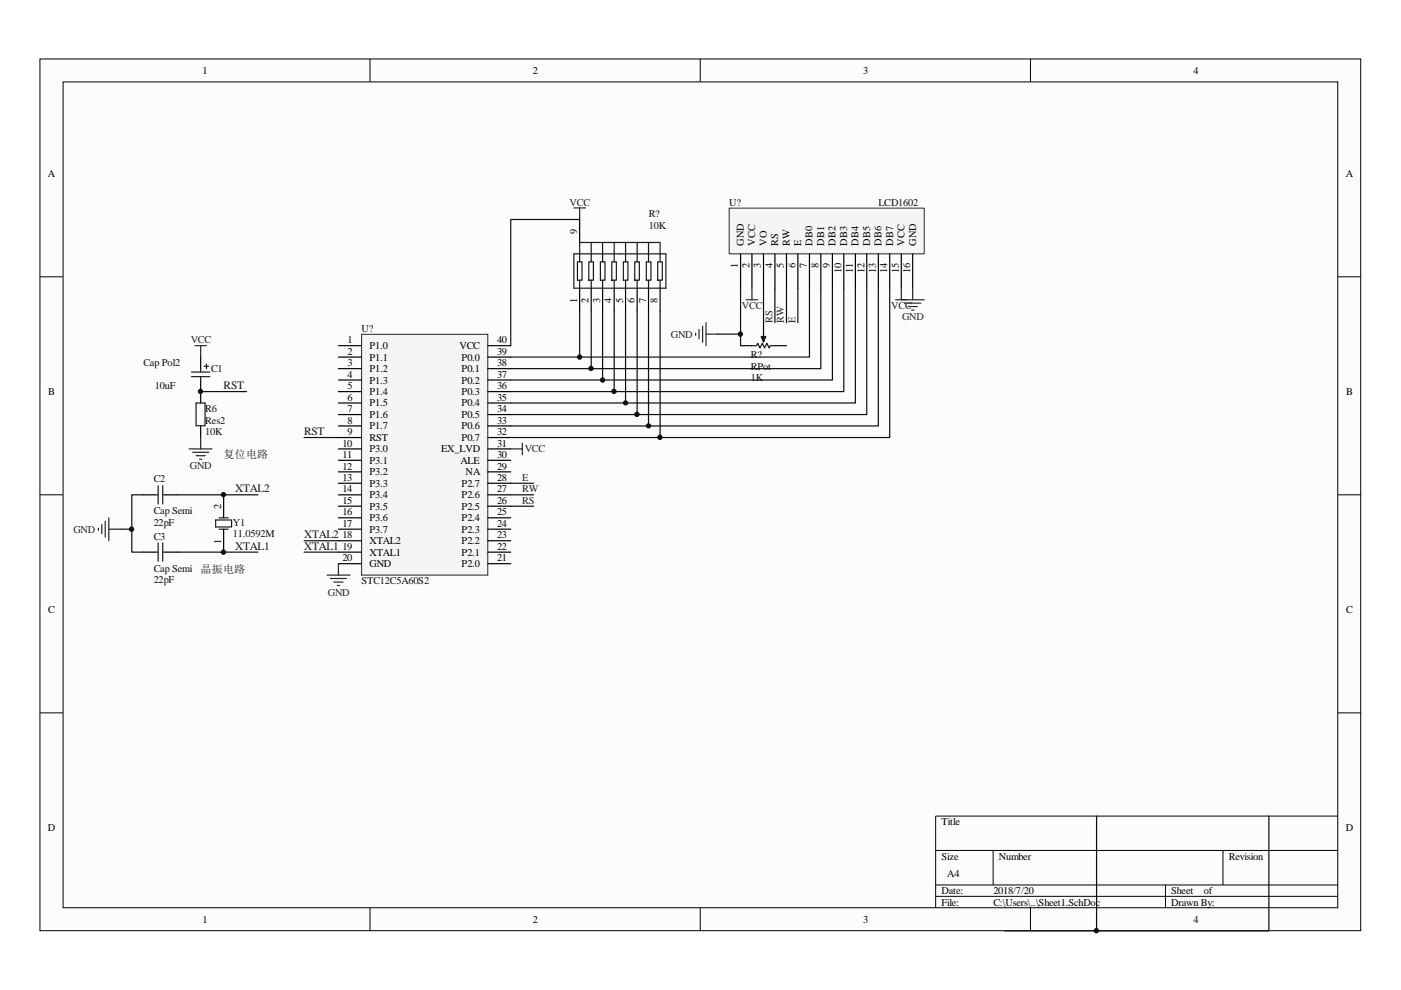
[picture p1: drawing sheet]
<svg xmlns="http://www.w3.org/2000/svg" width="297mm" height="210mm" viewBox="0 0 297 210" stroke-linecap="round" stroke-linejoin="round" font-family="sans-serif">
<path d="M8.5 12.5h280v184.8h-280z" fill="#fcfcfc"/>
<path d="M8.5 12.5h280v184.8h-280z" fill="none" stroke="#000" stroke-width=".21"/>
<path d="M13.4 17.4h270.2v175.1h-270.2z" fill="#fcfcfc"/>
<g fill="none" stroke="#000" stroke-width=".21">
<path d="M13.4 17.4h270.2v175.1h-270.2zM78.4 12.5v4.8M148.5 12.5v4.8M218.5 12.5v4.8M8.5 58.7h4.8M283.6 58.7h4.9M8.5 104.9h4.8M283.6 104.9h4.9M8.5 151.1h4.8M283.6 151.1h4.9M283.6 173h-85.2v19.5M78.4 192.5v4.9"/>
<path d="M148.5 192.5v4.9M198.4 180.3h85.2M198.4 187.6h85.2M198.4 190h85.2M210.6 180.3v7.3M218.5 192.5v4.9M247.1 187.6v4.9M259.3 180.3v7.3"/>
</g>
<path d="M76.7 70.9h26.7v51h-26.7z" fill="#f5f5f5"/>
<path d="M76.7 70.9h26.7v51h-26.7z" fill="none" stroke="#262626" stroke-width=".21"/>
<g fill="none" stroke="#000" stroke-width=".25">
<path d="M122.9 46.5v4.9M42.5 75.7v2.5M71.8 73.3h4.8M71.8 75.7h4.8M71.8 78.2h4.8M103.4 73.3h4.9M103.4 75.7h4.9M103.4 78.2h4.9M122.9 61.1v4.9M125.3 61.1v4.9M127.8 61.1v4.9M130.2 61.1v4.9"/>
<path d="M132.6 61.1v4.9M135.1 61.1v4.9M137.5 61.1v4.9M140 61.1v4.9M42.5 80.6v4.8M42.5 90.3v2.5M71.8 80.6h4.8M71.8 83h4.8M71.8 85.4h4.8M71.8 87.9h4.8M71.8 90.3h4.8M71.8 92.8h4.8"/>
<path d="M71.8 95.2h4.8M71.8 97.6h4.8M103.4 80.6h4.9M103.4 83h4.9M103.4 85.4h4.9M103.4 87.9h4.9M103.4 90.3h4.9M103.4 92.8h4.9M103.4 95.2h4.9M103.4 97.6h4.9M30.4 104.9h2.4M30.4 117.1h2.4"/>
<path d="M35.2 104.9h2.5M35.2 117.1h2.5M47.4 104.9v4.9M47.4 112.2v4.9M71.8 100h4.8M71.8 102.5h4.8M71.8 104.9h4.8M71.8 107.3h4.8M71.8 109.8h4.8M71.8 112.2h4.8M71.8 114.7h4.8M71.8 117.1h4.8"/>
<path d="M71.8 119.5h4.8M103.4 100h4.9M103.4 102.5h4.9M103.4 104.9h4.9M103.4 107.3h4.9M103.4 109.8h4.9M103.4 112.2h4.9M103.4 114.7h4.9M103.4 117.1h4.9M103.4 119.5h4.9"/>
</g>
<g fill="none" stroke="#0e0e0e" stroke-width=".25">
<path d="M122.9 46.5h-14.6v26.8M122.9 66v9.7M125.3 66v12.2M127.8 66v14.6M130.2 66v17M132.6 66v19.4M135.1 66v21.9M137.5 66v24.3M140 66v26.8M42.5 83h9.8M64.5 92.8h7.3M25.5 112.2h2.4"/>
<path d="M30.4 104.9h-2.5v12.2h2.5M37.7 104.9h17M37.7 117.1h17M64.5 117.1h7.3M64.5 114.7h7.3M232.5 173v24.4h-19.5M269 173v24.4h-36.5"/>
</g>
<g fill="none" stroke="#1c1c1c" stroke-width=".25">
<path d="M121.7 53.8h19.5v7.3h-19.5zM122.4 55.5h1v3.9h-1zM122.9 59.4v1.7M124.8 55.5h1v3.9h-1zM125.3 51.4v4.1M125.3 59.4v1.7M127.3 55.5h1v3.9h-1zM127.8 51.4v4.1M127.8 59.4v1.7M129.7 55.5h1v3.9h-1zM130.2 51.4v4.1M130.2 59.4v1.7"/>
<path d="M132.2 55.5h.9v3.9h-.9zM132.6 51.4v4.1M132.6 59.4v1.7M134.6 55.5h1v3.9h-1zM135.1 51.4v4.1M135.1 59.4v1.7M137 55.5h1v3.9h-1zM137.5 55.5v-4.1h2.5v4.1M137.5 51.4h-14.6v4.1M137.5 59.4v1.7M139.4 55.5h1v3.9h-1zM140 59.4v1.7"/>
<path d="M40.6 78.9h3.9M40.6 79.9h3.9M42.5 78.2v.7M42.5 79.9v.7M43.3 77.7h.9M43.8 77.2v1M41.6 85.4h1.9v4.9h-1.9zM32.8 104.9h.7M32.8 117.1h.7M33.5 103v3.9M33.5 115.1v3.9M34.5 103v3.9"/>
<path d="M34.5 115.1v3.9M34.5 104.9h.7M34.5 117.1h.7M45.7 110.3h3.4v1.4h-3.4zM46.4 109.8h2M46.4 112.2h2"/>
</g>
<g fill="none" stroke="#262626" stroke-width=".25">
<path d="M121.7 44.1h2.4M122.9 44.1v2.4M41.3 73.3h2.5M42.5 73.3v2.4M40.1 95.2h4.9M40.9 95.9h3.3M41.6 96.6h1.9M42.3 97.4h.5M42.5 92.8v2.4M108.3 95.2h2.4M110.7 94v2.4M20.9 112v.5"/>
<path d="M21.6 111.2v2M22.3 110.5v3.4M23.1 109.8v4.9M23.1 112.2h2.4M71.8 119.5v2.4M69.3 121.9h4.9M70.1 122.7h3.3M70.8 123.4h1.9M71.5 124.1h.5"/>
</g>
<path d="M154.6 44.2h41.4v9.6h-41.4z" fill="#f5f5f5"/>
<path d="M154.6 44.1h41.4v9.7h-41.4z" fill="none" stroke="#262626" stroke-width=".21"/>
<g fill="none" stroke="#000" stroke-width=".25">
<path d="M157 53.8v7.3M159.4 53.8v7.3M161.9 53.8v7.3M164.3 53.8v7.3M166.8 53.8v7.3M169.2 53.8v7.3M171.6 53.8v7.3M174 53.8v7.3M176.5 53.8v7.3M178.9 53.8v7.3M181.4 53.8v7.3M183.8 53.8v7.3"/>
<path d="M186.2 53.8v7.3M188.6 53.8v7.3M191.1 53.8v7.3M193.5 53.8v7.3M157 73.3h2.4M161.9 68.4v2.4M164.3 73.3h2.5"/>
</g>
<g fill="none" stroke="#0e0e0e" stroke-width=".25">
<path d="M152.1 70.8h4.9M157 61.1v12.2M161.9 61.1v7.3M164.3 61.1v7.3M166.8 61.1v7.3M169.2 61.1v7.3M171.6 61.1v14.6h-63.3M174 61.1v17.1h-65.7M176.5 61.1v19.5h-68.2M178.9 61.1v21.9h-70.6M181.4 61.1v24.3h-73.1M183.8 61.1v26.8h-75.5"/>
<path d="M186.2 61.1v29.2h-77.9M188.6 61.1v31.7h-80.3M108.3 102.5h4.9M108.3 104.9h4.9M108.3 107.3h4.9"/>
</g>
<g fill="none" stroke="#262626" stroke-width=".25">
<path d="M147.5 70.6v.5M148.2 69.9v1.9M149 69.1v3.5M149.7 68.4v4.9M149.7 70.8h2.4M158.2 63.6h2.5M159.4 61.1v2.5M189.9 63.6h6.1M191.1 61.1v2.5M191.8 64.3h3.4M192.5 65h2M193.3 65.8h.5"/>
<path d="M193.5 61.1v2.5"/>
</g>
<path d="M159.4 73.3h1l.3-.5 .4 1 .5-1 .5 1 .5-1 .5 1 .2-.5h1M161.9 70.8v1.3" fill="none" stroke="#1c1c1c" stroke-width=".25"/>
<path d="M161.4 71.3h.9l-.4 1.3z" fill-rule="evenodd" fill="#1c1c1c" stroke="#1c1c1c" stroke-width=".25"/>
<g fill="#0e0e0e" stroke="#0e0e0e" stroke-width=".21">
<circle cx="27.9" cy="112.2" r=".46"/>
<circle cx="42.5" cy="83" r=".46"/>
<circle cx="47.4" cy="117.1" r=".46"/>
<circle cx="47.4" cy="104.9" r=".46"/>
<circle cx="122.9" cy="75.7" r=".46"/>
<circle cx="125.3" cy="78.1" r=".46"/>
<circle cx="127.8" cy="80.6" r=".46"/>
<circle cx="130.2" cy="83" r=".46"/>
<circle cx="132.6" cy="85.4" r=".46"/>
<circle cx="135" cy="87.9" r=".46"/>
<circle cx="137.5" cy="90.3" r=".46"/>
<circle cx="139.9" cy="92.7" r=".46"/>
<circle cx="157" cy="70.8" r=".46"/>
<circle cx="232.5" cy="197.3" r=".46"/>
</g>
<g font-size="2.4" fill="#151515">
<text x="47.4" y="82.5">RST</text>
<text x="64.5" y="92.2">RST</text>
<text x="49.9" y="104.4">XTAL2</text>
<text x="49.9" y="116.6">XTAL1</text>
<text x="64.5" y="114.1">XTAL2</text>
<text x="64.5" y="116.6">XTAL1</text>
</g>
<g font-size="2.3" fill="#151515">
<text x="47.4" y="97.1">复位电路</text>
<text x="42.5" y="121.4">晶振电路</text>
</g>
<g font-size="2.2">
<text x="43" y="15.6">1</text>
<text x="113" y="15.6">2</text>
<text x="183" y="15.6">3</text>
<text x="253" y="15.6">4</text>
<text x="10.2" y="37.5">A</text>
<text x="285.4" y="37.5">A</text>
<text x="122.4" y="49.6" transform="rotate(-90 122.4 49.6)">9</text>
<text x="157.7" y="52.1" transform="rotate(-90 157.7 52.1)">GND</text>
<text x="160.1" y="52.1" transform="rotate(-90 160.1 52.1)">VCC</text>
<text x="162.6" y="52.1" transform="rotate(-90 162.6 52.1)">VO</text>
<text x="165" y="52.1" transform="rotate(-90 165 52.1)">RS</text>
<text x="167.4" y="52.1" transform="rotate(-90 167.4 52.1)">RW</text>
<text x="169.8" y="52.1" transform="rotate(-90 169.8 52.1)">E</text>
<text x="172.3" y="52.1" transform="rotate(-90 172.3 52.1)">DB0</text>
<text x="174.7" y="52.1" transform="rotate(-90 174.7 52.1)">DB1</text>
<text x="177.2" y="52.1" transform="rotate(-90 177.2 52.1)">DB2</text>
<text x="179.6" y="52.1" transform="rotate(-90 179.6 52.1)">DB3</text>
<text x="182" y="52.1" transform="rotate(-90 182 52.1)">DB4</text>
<text x="184.5" y="52.1" transform="rotate(-90 184.5 52.1)">DB5</text>
<text x="186.9" y="52.1" transform="rotate(-90 186.9 52.1)">DB6</text>
<text x="189.4" y="52.1" transform="rotate(-90 189.4 52.1)">DB7</text>
<text x="191.8" y="52.1" transform="rotate(-90 191.8 52.1)">VCC</text>
<text x="194.2" y="52.1" transform="rotate(-90 194.2 52.1)">GND</text>
<text x="156.5" y="56.9" transform="rotate(-90 156.5 56.9)">1</text>
<text x="158.9" y="56.9" transform="rotate(-90 158.9 56.9)">2</text>
<text x="161.3" y="56.9" transform="rotate(-90 161.3 56.9)">3</text>
<text x="163.8" y="56.9" transform="rotate(-90 163.8 56.9)">4</text>
<text x="166.2" y="56.9" transform="rotate(-90 166.2 56.9)">5</text>
<text x="168.7" y="56.9" transform="rotate(-90 168.7 56.9)">6</text>
<text x="171.1" y="56.9" transform="rotate(-90 171.1 56.9)">7</text>
<text x="173.5" y="56.9" transform="rotate(-90 173.5 56.9)">8</text>
<text x="175.9" y="56.9" transform="rotate(-90 175.9 56.9)">9</text>
<text x="178.4" y="58" transform="rotate(-90 178.4 58)">10</text>
<text x="180.8" y="58" transform="rotate(-90 180.8 58)">11</text>
<text x="183.3" y="58" transform="rotate(-90 183.3 58)">12</text>
<text x="185.7" y="58" transform="rotate(-90 185.7 58)">13</text>
<text x="188.1" y="58" transform="rotate(-90 188.1 58)">14</text>
<text x="190.5" y="58" transform="rotate(-90 190.5 58)">15</text>
<text x="193" y="58" transform="rotate(-90 193 58)">16</text>
<text x="122.4" y="64.2" transform="rotate(-90 122.4 64.2)">1</text>
<text x="124.8" y="64.2" transform="rotate(-90 124.8 64.2)">2</text>
<text x="127.3" y="64.2" transform="rotate(-90 127.3 64.2)">3</text>
<text x="129.7" y="64.2" transform="rotate(-90 129.7 64.2)">4</text>
<text x="132.1" y="64.2" transform="rotate(-90 132.1 64.2)">5</text>
<text x="134.5" y="64.2" transform="rotate(-90 134.5 64.2)">6</text>
<text x="137" y="64.2" transform="rotate(-90 137 64.2)">7</text>
<text x="139.4" y="64.2" transform="rotate(-90 139.4 64.2)">8</text>
<text x="73.7" y="72.8">1</text>
<text x="73.7" y="75.2">2</text>
<text x="73.7" y="77.7">3</text>
<text x="78.4" y="74">P1.0</text>
<text x="78.4" y="76.5">P1.1</text>
<text x="97.4" y="74">VCC</text>
<text x="97.9" y="76.5">P0.0</text>
<text x="105.4" y="77.7">38</text>
<text x="105.4" y="75.2">39</text>
<text x="105.4" y="72.8">40</text>
<text x="10.2" y="83.7">B</text>
<text x="73.7" y="80.1">4</text>
<text x="73.7" y="82.5">5</text>
<text x="78.4" y="78.9">P1.2</text>
<text x="78.4" y="81.3">P1.3</text>
<text x="78.4" y="83.7">P1.4</text>
<text x="97.9" y="83.7">P0.3</text>
<text x="97.9" y="81.3">P0.2</text>
<text x="97.9" y="78.9">P0.1</text>
<text x="105.4" y="82.5">36</text>
<text x="105.4" y="80.1">37</text>
<text x="285.4" y="83.7">B</text>
<text x="73.7" y="85">6</text>
<text x="73.7" y="87.4">7</text>
<text x="73.7" y="89.8">8</text>
<text x="78.4" y="86.2">P1.5</text>
<text x="78.4" y="88.6">P1.6</text>
<text x="97.9" y="88.6">P0.5</text>
<text x="97.9" y="86.2">P0.4</text>
<text x="105.4" y="89.8">33</text>
<text x="105.4" y="87.4">34</text>
<text x="105.4" y="85">35</text>
<text x="72.6" y="94.7">10</text>
<text x="73.7" y="92.3">9</text>
<text x="78.4" y="91">P1.7</text>
<text x="78.4" y="93.5">RST</text>
<text x="78.4" y="95.9">P3.0</text>
<text x="93.5" y="95.9">EX_LVD</text>
<text x="97.9" y="93.5">P0.7</text>
<text x="97.9" y="91">P0.6</text>
<text x="105.4" y="94.7">31</text>
<text x="105.4" y="92.3">32</text>
<text x="72.6" y="97.1">11</text>
<text x="72.6" y="99.6">12</text>
<text x="72.6" y="102">13</text>
<text x="78.4" y="98.4">P3.1</text>
<text x="78.4" y="100.8">P3.2</text>
<text x="97.7" y="98.4">ALE</text>
<text x="98.7" y="100.8">NA</text>
<text x="105.4" y="102">28</text>
<text x="105.4" y="99.6">29</text>
<text x="105.4" y="97.1">30</text>
<text x="46.9" y="107.8" transform="rotate(-90 46.9 107.8)">2</text>
<text x="72.6" y="104.4">14</text>
<text x="72.6" y="106.9">15</text>
<text x="78.4" y="103.2">P3.3</text>
<text x="78.4" y="105.6">P3.4</text>
<text x="97.9" y="105.6">P2.6</text>
<text x="97.9" y="103.2">P2.7</text>
<text x="105.4" y="106.9">26</text>
<text x="105.4" y="104.4">27</text>
<text x="72.6" y="109.3">16</text>
<text x="72.6" y="111.7">17</text>
<text x="78.4" y="108.1">P3.5</text>
<text x="78.4" y="110.5">P3.6</text>
<text x="78.4" y="113">P3.7</text>
<text x="97.9" y="113">P2.3</text>
<text x="97.9" y="110.5">P2.4</text>
<text x="97.9" y="108.1">P2.5</text>
<text x="105.4" y="111.7">24</text>
<text x="105.4" y="109.3">25</text>
<text x="46.9" y="115.3" transform="rotate(-90 46.9 115.3)">1</text>
<text x="72.6" y="114.1">18</text>
<text x="72.6" y="116.6">19</text>
<text x="72.6" y="119">20</text>
<text x="78.4" y="115.4">XTAL2</text>
<text x="78.4" y="117.8">XTAL1</text>
<text x="97.9" y="117.8">P2.1</text>
<text x="97.9" y="115.4">P2.2</text>
<text x="105.4" y="119">21</text>
<text x="105.4" y="116.6">22</text>
<text x="105.4" y="114.1">23</text>
<text x="78.4" y="120.2">GND</text>
<text x="97.9" y="120.2">P2.0</text>
<text x="10.2" y="129.9">C</text>
<text x="285.4" y="129.9">C</text>
<text x="10.2" y="176.2">D</text>
<text x="199.6" y="174.9">Title</text>
<text x="285.3" y="176.2">D</text>
<text x="199.6" y="182.3">Size</text>
<text x="200.8" y="185.9">A4</text>
<text x="211.8" y="182.3">Number</text>
<text x="260.5" y="182.3">Revision</text>
<text x="199.6" y="189.5">Date:</text>
<text x="199.6" y="192">File:</text>
<text x="210.6" y="189.5">2018/7/20</text>
<text x="210.6" y="192">C:\Users\..\Sheet1.SchDoc</text>
<text x="248.3" y="189.5">Sheet</text>
<text x="248.3" y="192">Drawn By:</text>
<text x="255.2" y="189.5">of</text>
<text x="43" y="195.6">1</text>
<text x="113" y="195.6">2</text>
<text x="183" y="195.6">3</text>
<text x="253" y="195.6">4</text>
</g>
<g font-size="2.2" fill="#262626">
<text x="120.8" y="43.6">VCC</text>
<text x="157.3" y="65.5">VCC</text>
<text x="189" y="65.5">VCC</text>
<text x="142.2" y="71.6">GND</text>
<text x="163.8" y="68.4" transform="rotate(-90 163.8 68.4)">RS</text>
<text x="166.2" y="68.4" transform="rotate(-90 166.2 68.4)">RW</text>
<text x="168.7" y="68.4" transform="rotate(-90 168.7 68.4)">E</text>
<text x="191.3" y="67.9">GND</text>
<text x="40.4" y="72.8">VCC</text>
<text x="111.3" y="95.9">VCC</text>
<text x="40.3" y="99.5">GND</text>
<text x="110.7" y="102">E</text>
<text x="110.7" y="104.4">RW</text>
<text x="110.7" y="106.9">RS</text>
<text x="15.6" y="113">GND</text>
<text x="69.5" y="126.3">GND</text>
</g>
<g font-size="2.2" fill="#0e0e0e">
<text x="137.5" y="46">R?</text>
<text x="154.6" y="43.6">U?</text>
<text x="186.2" y="43.6">LCD1602</text>
<text x="137.5" y="48.5">10K</text>
<text x="76.7" y="70.4">U?</text>
<text x="30.4" y="77.7">Cap Pol2</text>
<text x="159.2" y="76">R?</text>
<text x="32.8" y="82.5">10uF</text>
<text x="44.7" y="78.9">C1</text>
<text x="159.2" y="80.8">1K</text>
<text x="159.2" y="78.4">RPot</text>
<text x="43.5" y="87.4">R6</text>
<text x="43.5" y="89.8">Res2</text>
<text x="43.5" y="92.3">10K</text>
<text x="32.6" y="102.2">C2</text>
<text x="32.6" y="111.5">22pF</text>
<text x="32.6" y="109.1">Cap Semi</text>
<text x="49.4" y="111.5">Y1</text>
<text x="49.4" y="113.9">11.0592M</text>
<text x="32.6" y="114.4">C3</text>
<text x="32.6" y="123.6">22pF</text>
<text x="32.6" y="121.2">Cap Semi</text>
<text x="76.7" y="123.9">STC12C5A60S2</text>
</g>
</svg>
